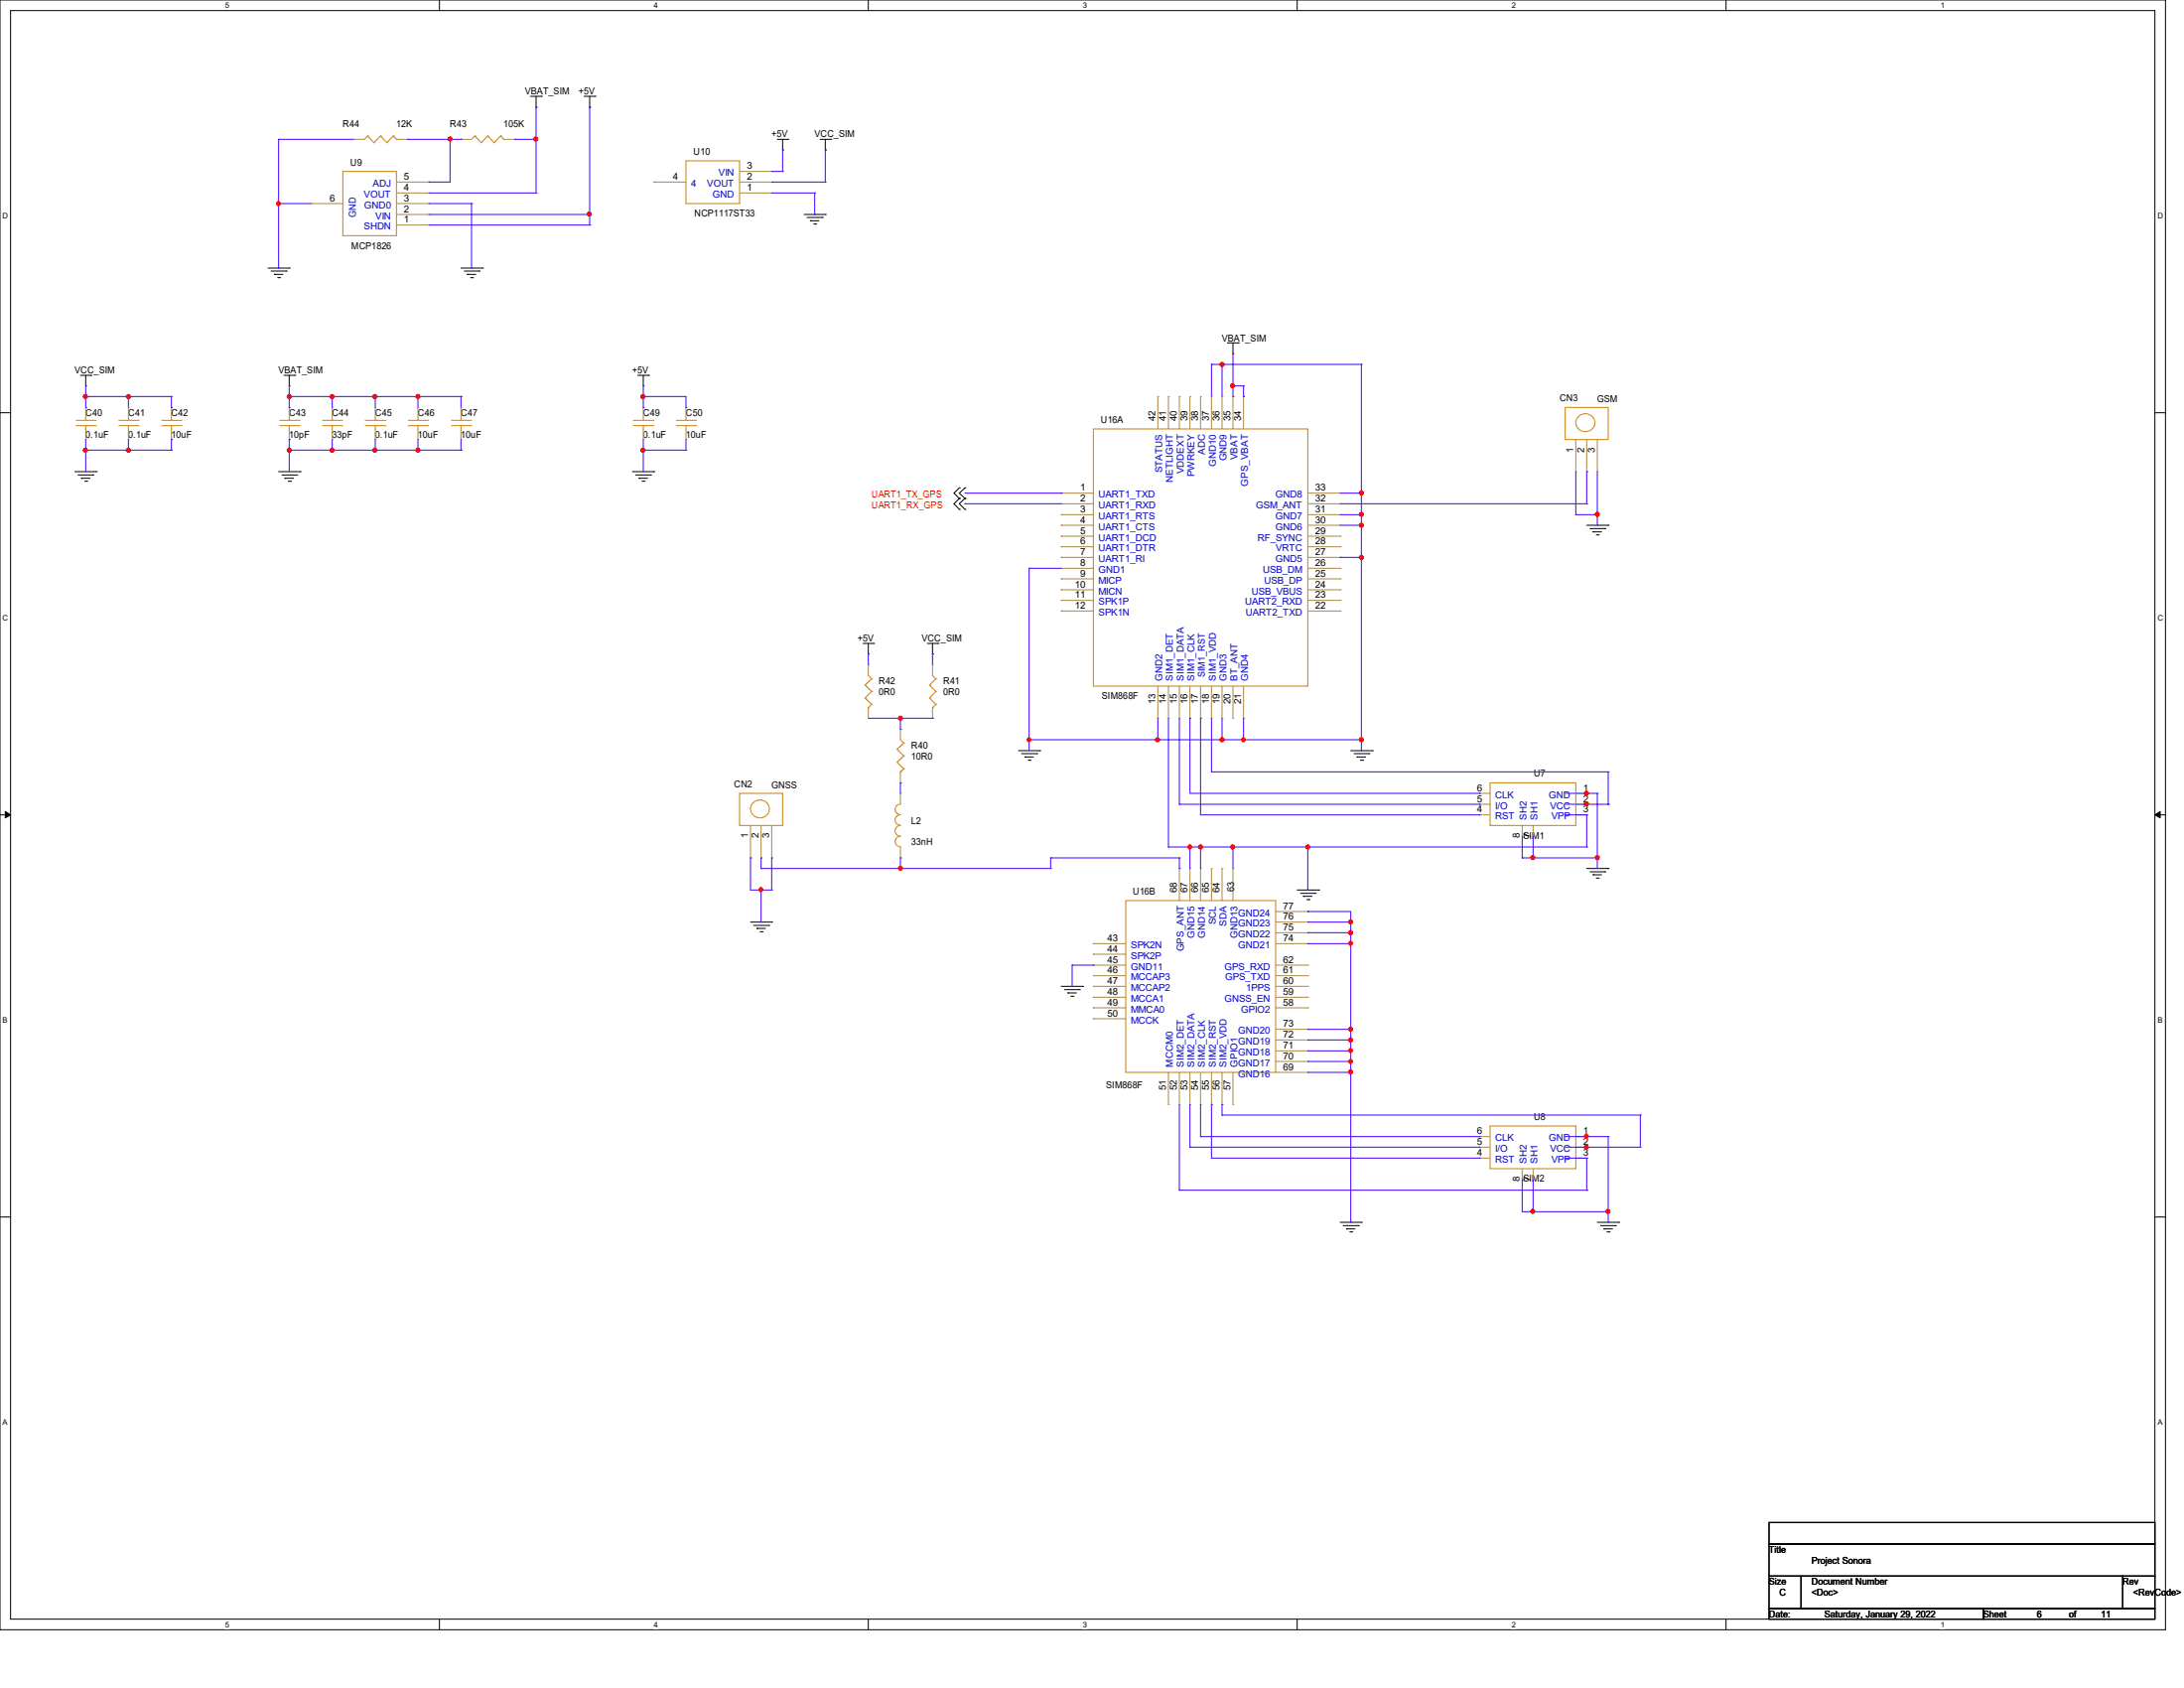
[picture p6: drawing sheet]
<svg xmlns="http://www.w3.org/2000/svg" width="279mm" height="216mm" viewBox="0 0 279 216" stroke-linecap="round" stroke-linejoin="round" font-family="sans-serif">
<path d="M0 0h277v208.4h-277zM1.4 1.4h274.3v205.7h-274.3z" fill="none" stroke="#000" stroke-width=".13"/>
<g fill="#fff">
<path d="M28.8 .1h.5v1.1h-.5z"/>
<path d="M28.8 207.2h.5v1.1h-.5z"/>
</g>
<path d="M56.2 0v1.4M56.2 207.1v1.3" fill="none" stroke="#000" stroke-width=".13"/>
<g fill="#fff">
<path d="M83.7 .1h.5v1.1h-.5z"/>
<path d="M83.7 207.2h.5v1.1h-.5z"/>
</g>
<path d="M111.1 0v1.4M111.1 207.1v1.3" fill="none" stroke="#000" stroke-width=".13"/>
<g fill="#fff">
<path d="M138.5 .1h.6v1.1h-.6z"/>
<path d="M138.5 207.2h.6v1.1h-.6z"/>
</g>
<path d="M165.9 0v1.4M165.9 207.1v1.3" fill="none" stroke="#000" stroke-width=".13"/>
<g fill="#fff">
<path d="M193.4 .1h.5v1.1h-.5z"/>
<path d="M193.4 207.2h.5v1.1h-.5z"/>
</g>
<path d="M220.8 0v1.4M220.8 207.1v1.3" fill="none" stroke="#000" stroke-width=".13"/>
<g fill="#fff">
<path d="M248.2 .1h.6v1.1h-.6z"/>
<path d="M248.2 207.2h.6v1.1h-.6z"/>
<path d="M.3 27.1h.8v1.1h-.8z"/>
<path d="M276 27.1h.7v1.1h-.7z"/>
<path d="M.3 78.5h.8v1.1h-.8z"/>
<path d="M276 78.5h.7v1.1h-.7z"/>
</g>
<path d="M0 52.8h1.4M275.7 52.8h1.3" fill="none" stroke="#000" stroke-width=".13"/>
<g fill="#fff">
<path d="M.3 129.9h.7v1.1h-.7z"/>
<path d="M276 129.9h.6v1.1h-.6z"/>
</g>
<path d="M0 104.2h1.4M275.7 104.2h1.3" fill="none" stroke="#000" stroke-width=".13"/>
<path d="M.7 103.8l.7 .4-.7 .4zM275.7 104.2l.7-.4v.8z" fill="#000" stroke="#000" stroke-width=".13"/>
<g fill="#fff">
<path d="M.3 181.4h.7v1.1h-.7z"/>
<path d="M276 181.4h.6v1.1h-.6z"/>
</g>
<g fill="none" stroke="#000" stroke-width=".13">
<path d="M67.9 12.3h1.4M68.6 13.7h.1M68.6 12.3v1.4M69.3 12.3h.1M74.7 12.3h1.4M75.4 13.7h.1M75.4 12.3v1.4M76.1 12.3h.1M99.4 17.8h1.4M100.1 19.2h.1M100.1 17.8v1.4M100.8 17.8h.1"/>
<path d="M104.9 17.8h1.4M105.6 19.2h.1M105.6 17.8v1.4M106.3 17.8h.1M34.3 34.3h2.7M34.7 34.7h1.9M35.1 35.1h.1M35.1 35.1h1.1M35.5 35.5h.3M35.8 35.5h.1M36.6 34.7h.1M37 34.3h.1"/>
<path d="M59 34.3h2.7M59.4 34.7h1.9M59.8 35.1h.1M59.8 35.1h1.1M60.2 35.5h.3M60.5 35.5h.1M61.3 34.7h.1M61.7 34.3h.1M102.9 27.4h2.7M103.3 27.8h1.9M103.7 28.2h.1M103.7 28.2h1.1"/>
<path d="M104.1 28.7h.3M104.4 28.7h.1M105.2 27.8h.1M105.6 27.4h.1M10.3 48h1.3M11 49.4h.1M11 48v1.4M11.6 48h.1M36.3 48h1.4M37 49.4h.1M37 48v1.4M37.7 48h.1"/>
<path d="M81.6 48h1.4M82.3 49.4h.1M82.3 48v1.4M83 48h.1M157 43.9h1.4M157.7 45.3h.1M157.7 43.9v1.4M158.4 43.9h.1M9.6 60.3h2.7M10 60.7h1.9M10.4 61.2h.1M10.4 61.2h1.1"/>
<path d="M10.8 61.6h.3M11.1 61.6h.1M11.9 60.7h.1M12.3 60.3h.1M35.6 60.3h2.8M36.1 60.7h1.9M36.4 61.2h.1M36.4 61.2h1.1M36.9 61.6h.3M37.2 61.6h.1M38 60.7h.1M38.4 60.3h.1"/>
<path d="M80.9 60.3h2.8M81.3 60.7h1.9M81.7 61.2h.1M81.7 61.2h1.1M82.1 61.6h.3M82.4 61.6h.1M83.2 60.7h.1M83.7 60.3h.1M122.7 62.4h.1M122.7 63.8h.1M122.7 65.2h.1M122.7 62.4l-.7 .7 .7 .7"/>
<path d="M122.7 63.8l-.7 .6 .7 .8M123.4 62.4h.1M123.4 63.8h.1M123.4 65.2h.1M123.4 62.4l-.7 .7 .7 .7M123.4 63.8l-.7 .6 .7 .8M203 67.2h2.7M203.4 67.6h1.9M203.8 68h.1M203.8 68h1.1M204.2 68.4h.3M204.5 68.4h.1"/>
<path d="M205.3 67.6h.1M205.7 67.2h.1M110.4 82.3h1.4M111.1 83.7h.1M111.1 82.3v1.4M111.8 82.3h.1M118.6 82.3h1.4M119.3 83.7h.1M119.3 82.3v1.4M120 82.3h.1M130.3 96h2.7M130.7 96.4h1.9"/>
<path d="M131.1 96.8h.1M131.1 96.8h1.1M131.5 97.2h.3M131.8 97.2h.1M132.6 96.4h.1M133 96h.1M172.8 96h2.8M173.2 96.4h1.9M173.6 96.8h.1M173.6 96.8h1.1M174 97.2h.3M174.3 97.2h.1"/>
<path d="M175.1 96.4h.1M175.6 96h.1M96 117.9h2.7M96.4 118.4h1.9M96.8 118.7h.1M96.8 118.7h1.1M97.2 119.2h.3M97.5 119.2h.1M98.3 118.4h.1M98.7 117.9h.1M165.9 113.8h2.8M166.4 114.3h1.9"/>
<path d="M166.8 114.6h.1M166.8 114.6h1.1M167.2 115.1h.3M167.5 115.1h.1M168.3 114.3h.1M168.7 113.8h.1M203 111.1h2.7M203.4 111.5h1.9M203.8 111.9h.1M203.8 111.9h1.1M204.2 112.3h.3M204.5 112.3h.1"/>
<path d="M205.3 111.5h.1M205.7 111.1h.1M135.8 126.2h2.7M136.2 126.6h1.9M136.6 127h.1M136.6 127h1.1M137 127.4h.3M137.3 127.4h.1M138.1 126.6h.1M138.5 126.2h.1M0 155.7h1.4M171.4 156.3h2.8"/>
<path d="M171.8 156.8h2M172.3 157.2h.1M172.3 157.2h1.1M172.7 157.6h.2M172.9 157.6h.1M173.8 156.8h.1M174.2 156.3h.1M204.3 156.3h2.8M204.8 156.8h1.9M205.2 157.2h.1M205.2 157.2h1.1M205.6 157.6h.3"/>
<path d="M205.9 157.6h.1M206.7 156.8h.1M207.1 156.3h.1M275.7 155.7h1.3M226.3 194.7h49.4v2.8h-49.4zM226.3 197.5h49.4v4.1h-49.4zM226.3 201.6h4.1v4.1h-4.1zM226.3 205.7h27.4v1.4h-27.4zM230.4 201.6h41.2v4.1h-41.2zM253.7 205.7h22v1.4h-22zM271.6 201.6h4.1v4.1h-4.1z"/>
</g>
<g fill="none" stroke="#cc8006" stroke-width=".13">
<path d="M47 17.4h.1M47 17.4l-.4 .4M47 17.4l.8 .8M47.8 18.2h.1M48.7 17.4h.1M48.7 17.4l-.9 .8M48.7 17.4l.8 .8M49.5 18.2h.1M50.3 17.4h.1M50.3 17.4l-.8 .8M50.3 17.4l.4 .4M50.7 17.8h.1"/>
<path d="M60.7 17.4h.1M60.7 17.4l-.4 .4M60.7 17.4l.9 .8M61.6 18.2h.1M62.4 17.4h.1M62.4 17.4l-.8 .8M62.4 17.4l.8 .8M63.2 18.2h.1M64.1 17.4h.1M64.1 17.4l-.9 .8M64.1 17.4l.3 .4M64.4 17.8h.1"/>
<path d="M43.9 21.9h6.8v8.2h-6.8zM87.8 20.6h6.8v5.4h-6.8zM9.7 54.4h2.5M9.7 53.8h2.5M11 53.8h.1M11 54.4h.1M11 53.5v.3M11 54.4v.5M12.2 54.4h.1M12.2 53.8h.1M15.2 54.4h2.5M15.2 53.8h2.5"/>
<path d="M16.4 53.8h.1M16.4 54.4h.1M16.4 53.5v.3M16.4 54.4v.5M17.7 54.4h.1M17.7 53.8h.1M20.7 54.4h2.5M20.7 53.8h2.5M21.9 53.8h.1M21.9 54.4h.1M21.9 53.5v.3M21.9 54.4v.5"/>
<path d="M23.2 54.4h.1M23.2 53.8h.1M35.8 54.4h2.5M35.8 53.8h2.5M37 53.8h.1M37 54.4h.1M37 53.5v.3M37 54.4v.5M38.3 54.4h.1M38.3 53.8h.1M41.3 54.4h2.4M41.3 53.8h2.4"/>
<path d="M42.5 53.8h.1M42.5 54.4h.1M42.5 53.5v.3M42.5 54.4v.5M43.7 54.4h.1M43.7 53.8h.1M46.7 54.4h2.5M46.7 53.8h2.5M48 53.8h.1M48 54.4h.1M48 53.5v.3M48 54.4v.5"/>
<path d="M49.2 54.4h.1M49.2 53.8h.1M52.2 54.4h2.5M52.2 53.8h2.5M53.5 53.8h.1M53.5 54.4h.1M53.5 53.5v.3M53.5 54.4v.5M54.7 54.4h.1M54.7 53.8h.1M57.7 54.4h2.5M57.7 53.8h2.5"/>
<path d="M59 53.8h.1M59 54.4h.1M59 53.5v.3M59 54.4v.5M60.2 54.4h.1M60.2 53.8h.1M81 54.4h2.5M81 53.8h2.5M82.3 53.8h.1M82.3 54.4h.1M82.3 53.5v.3M82.3 54.4v.5"/>
<path d="M83.5 54.4h.1M83.5 53.8h.1M86.5 54.4h2.5M86.5 53.8h2.5M87.8 53.8h.1M87.8 54.4h.1M87.8 53.5v.3M87.8 54.4v.5M89 54.4h.1M89 53.8h.1M139.9 54.9h27.4v32.9h-27.4zM200.2 52.1h5.5v4.1h-5.5z"/>
<path d="M201.8 53.4a1.18 1.18 0 0 1 1.8-.2 1.18 1.18 0 0 1-.1 1.8 1.19 1.19 0 0 1-1.5-.1 1.19 1.19 0 0 1-.2-1.5zM110.7 87.6h.1M110.7 89.3h.1M110.7 87.6l.8 .8M110.7 89.3l.8 .8M111.1 90.5h.1M111.1 86.4l.4 .4M111.5 86.8h.1M111.5 88.4h.1M111.5 90.1h.1M111.5 86.8l-.8 .8M111.5 88.4l-.8 .9"/>
<path d="M111.5 90.1l-.4 .4M114.8 95.8h.1M114.8 97.5h.1M114.8 95.8l.8 .9M114.8 97.5l.8 .8M115.2 98.7h.1M115.2 94.6l.4 .4M115.6 95h.1M115.6 96.7h.1M115.6 98.3h.1M115.6 95l-.8 .8M115.6 96.7l-.8 .8"/>
<path d="M115.6 98.3l-.4 .4M118.9 87.6h.1M118.9 89.3h.1M118.9 87.6l.8 .8M118.9 89.3l.8 .8M119.3 90.5h.1M119.3 86.4l.4 .4M119.7 86.8h.1M119.7 88.4h.1M119.7 90.1h.1M119.7 86.8l-.8 .8M119.7 88.4l-.8 .9"/>
<path d="M119.7 90.1l-.4 .4M94.6 101.5h5.5v4.1h-5.5zM96.2 102.8a1.19 1.19 0 0 1 1.8-.2 1.19 1.19 0 0 1 0 1.8 1.19 1.19 0 0 1-1.8-.3 1.09 1.09 0 0 1 0-1.3zM115.2 102.9a.66 .66 0 0 0-.7 .6 .66 .66 0 0 0 .7 .7M115.2 104.2a.66 .66 0 0 0-.7 .7 .66 .66 0 0 0 .7 .6M115.2 105.6a.68 .68 0 0 0-.7 .7 .68 .68 0 0 0 .7 .6M115.2 107a.66 .66 0 0 0-.7 .6 .66 .66 0 0 0 .7 .7M144 115.2h19.2v22h-19.2zM190.6 100.1h11v5.5h-11zM190.6 144h11v5.5h-11z"/>
</g>
<g fill="none" stroke="#a84" stroke-width=".13">
<path d="M45.3 17.8h.1M45.3 17.8h1.3M50.7 17.8h1.4M52.1 17.8h.1M59 17.8h.1M59 17.8h1.3M64.4 17.8h1.4M65.8 17.8h.1M39.8 26h.1M39.8 26h4.1M50.7 24.7h4.2M50.7 23.3h4.2"/>
<path d="M50.7 28.8h4.2M50.7 27.4h4.2M50.7 26h4.2M54.9 28.8h.1M54.9 27.4h.1M54.9 26h.1M54.9 24.7h.1M54.9 23.3h.1M83.7 23.3h.1M83.7 23.3h4.1M94.6 24.7h4.1M94.6 23.3h4.1"/>
<path d="M94.6 21.9h4.1M98.7 24.7h.1M98.7 23.3h.1M98.7 21.9h.1M11 52.1h.1M11 56.2h.1M11 52.1v1.4M11 54.9v1.3M16.4 52.1h.1M16.4 56.2h.1M16.4 52.1v1.4M16.4 54.9v1.3"/>
<path d="M21.9 52.1h.1M21.9 56.2h.1M21.9 52.1v1.4M21.9 54.9v1.3M37 52.1h.1M37 56.2h.1M37 52.1v1.4M37 54.9v1.3M42.5 52.1h.1M42.5 56.2h.1M42.5 52.1v1.4M42.5 54.9v1.3"/>
<path d="M48 52.1h.1M48 56.2h.1M48 52.1v1.4M48 54.9v1.3M53.5 52.1h.1M53.5 56.2h.1M53.5 52.1v1.4M53.5 54.9v1.3M59 52.1h.1M59 56.2h.1M59 52.1v1.4M59 54.9v1.3"/>
<path d="M82.3 52.1h.1M82.3 56.2h.1M82.3 52.1v1.4M82.3 54.9v1.3M87.8 52.1h.1M87.8 56.2h.1M87.8 52.1v1.4M87.8 54.9v1.3M148.1 50.7h.1M148.1 50.7v4.2M149.5 50.7h.1M149.5 50.7v4.2"/>
<path d="M150.9 50.7h.1M150.9 50.7v4.2M152.2 50.7h.1M152.2 50.7v4.2M153.6 50.7h.1M153.6 50.7v4.2M155 50.7h.1M155 50.7v4.2M156.3 50.7h.1M156.3 50.7v4.2M157.7 50.7h.1M157.7 50.7v4.2"/>
<path d="M159.1 50.7h.1M159.1 50.7v4.2M201.6 56.2v4.1M203 56.2v4.1M204.3 56.2v4.1M135.8 72.7h.1M135.8 75.4h.1M135.8 74h.1M135.8 78.1h.1M135.8 76.8h.1M135.8 67.2h.1M135.8 68.6h.1"/>
<path d="M135.8 69.9h.1M135.8 71.3h.1M135.8 65.8h.1M135.8 64.4h.1M135.8 63.1h.1M135.8 72.7h4.1M135.8 71.3h4.1M135.8 67.2h4.1M135.8 65.8h4.1M135.8 63.1h4.1M135.8 64.4h4.1M135.8 75.4h4.1"/>
<path d="M135.8 74h4.1M135.8 68.6h4.1M135.8 78.1h4.1M135.8 76.8h4.1M135.8 69.9h4.1M167.3 72.7h4.1M167.3 71.3h4.1M167.3 67.2h4.1M167.3 65.8h4.1M167.3 63.1h4.1M167.3 64.4h4.1M167.3 75.4h4.1"/>
<path d="M167.3 74h4.1M167.3 68.6h4.1M167.3 78.1h4.1M167.3 76.8h4.1M167.3 69.9h4.1M171.4 71.3h.1M171.4 67.2h.1M171.4 65.8h.1M171.4 63.1h.1M171.4 64.4h.1M171.4 68.6h.1M171.4 76.8h.1"/>
<path d="M171.4 78.1h.1M171.4 72.7h.1M171.4 74h.1M171.4 75.4h.1M171.4 69.9h.1M201.6 60.3h.1M203 60.3h.1M204.3 60.3h.1M111.1 85h.1M111.1 91.9h.1M111.1 85v1.4M111.1 90.5v1.4"/>
<path d="M115.2 93.3h.1M115.2 93.3v1.3M115.2 98.7v1.4M119.3 85h.1M119.3 91.9h.1M119.3 85v1.4M119.3 90.5v1.4M148.1 91.9h.1M148.1 87.8v4.1M149.5 91.9h.1M149.5 87.8v4.1M150.9 91.9h.1"/>
<path d="M150.9 87.8v4.1M152.2 91.9h.1M152.2 87.8v4.1M153.6 91.9h.1M153.6 87.8v4.1M155 91.9h.1M155 87.8v4.1M156.3 91.9h.1M156.3 87.8v4.1M157.7 91.9h.1M157.7 87.8v4.1M159.1 91.9h.1"/>
<path d="M159.1 87.8v4.1M96 109.7h.1M96 105.6v4.1M97.4 109.7h.1M97.4 105.6v4.1M98.7 109.7h.1M98.7 105.6v4.1M115.2 101.5h.1M115.2 109.7h.1M115.2 100.1h.1M115.2 101.5v1.4M115.2 108.3v1.4"/>
<path d="M150.9 111.1h.1M150.9 111.1v4.1M152.2 111.1h.1M152.2 111.1v4.1M153.6 111.1h.1M153.6 111.1v4.1M155 111.1h.1M155 111.1v4.1M156.3 111.1h.1M156.3 111.1v4.1M157.7 111.1h.1M157.7 111.1v4.1"/>
<path d="M163.2 119.3h4.1M163.2 117.9h4.1M163.2 116.6h4.1M167.3 119.3h.1M167.3 117.9h.1M167.3 116.6h.1M189.3 104.2h.1M189.3 102.9h.1M189.3 101.5h.1M189.3 101.5h1.3M189.3 102.9h1.3M189.3 104.2h1.3"/>
<path d="M194.7 107h.1M194.7 105.6v1.4M196.1 107h.1M196.1 105.6v1.4M201.6 101.5h1.4M201.6 102.9h1.4M201.6 104.2h1.4M203 101.5h.1M203 102.9h.1M203 104.2h.1M139.9 123.4h.1M139.9 127.6h.1"/>
<path d="M139.9 126.2h.1M139.9 124.8h.1M139.9 130.3h.1M139.9 128.9h.1M139.9 120.7h.1M139.9 122h.1M139.9 126.2h4.1M139.9 123.4h4.1M139.9 120.7h4.1M139.9 127.6h4.1M139.9 128.9h4.1M139.9 124.8h4.1"/>
<path d="M139.9 130.3h4.1M139.9 122h4.1M149.5 137.2v4.1M150.9 137.2v4.1M152.2 137.2v4.1M153.6 137.2v4.1M155 137.2v4.1M156.3 137.2v4.1M157.7 137.2v4.1M163.2 126.2h4.1M163.2 123.4h4.1M163.2 137.2h4.1"/>
<path d="M163.2 135.8h4.1M163.2 134.4h4.1M163.2 133h4.1M163.2 131.7h4.1M163.2 120.7h4.1M163.2 127.6h4.1M163.2 128.9h4.1M163.2 124.8h4.1M167.3 126.2h.1M167.3 137.2h.1M167.3 135.8h.1M167.3 134.4h.1"/>
<path d="M167.3 133h.1M167.3 131.7h.1M167.3 120.7h.1M167.3 127.6h.1M167.3 128.9h.1M167.3 123.4h.1M167.3 124.8h.1M149.5 141.3h.1M150.9 141.3h.1M152.2 141.3h.1M153.6 141.3h.1M155 141.3h.1"/>
<path d="M156.3 141.3h.1M157.7 141.3h.1M189.3 148.1h.1M189.3 146.7h.1M189.3 145.4h.1M189.3 145.4h1.3M189.3 146.7h1.3M189.3 148.1h1.3M194.7 150.9h.1M194.7 149.5v1.4M196.1 150.9h.1M196.1 149.5v1.4"/>
<path d="M201.6 145.4h1.4M201.6 146.7h1.4M201.6 148.1h1.4M203 145.4h.1M203 146.7h.1M203 148.1h.1"/>
</g>
<g fill="none" stroke="#4200ff" stroke-width=".13">
<path d="M35.6 17.8h.1M35.6 17.8h9.7M35.6 17.8v16.5M52.1 17.8h6.9M57.6 17.8h.1M57.6 17.8v5.5h-2.7M59 17.8h.1M65.8 17.8h2.8M68.6 17.8h.1M68.6 13.7h.1M68.6 13.7v11M75.4 13.7h.1"/>
<path d="M75.4 13.7v15.1M100.1 19.2h.1M100.1 19.2v2.7M105.6 19.2h.1M105.6 19.2v4.1M35.6 26h.1M35.6 34.3h.1M35.6 26h4.2M54.9 23.3h.1M54.9 24.7h13.7M54.9 26h5.4M54.9 27.4h20.5"/>
<path d="M54.9 28.8h20.5M60.3 26h.1M60.3 34.3h.1M60.3 26v8.3M68.6 24.7h.1M75.4 27.4h.1M75.4 28.8h.1M98.7 24.7h5.5M98.7 23.3h6.9M98.7 21.9h1.4M100.1 21.9h.1M104.2 24.7h.1"/>
<path d="M104.2 27.4h.1M104.2 24.7v2.7M105.6 23.3h.1M11 50.7h.1M11 52.1h.1M11 57.6h.1M11 49.4v2.7M11 56.2v4.1M11 50.7h10.9M11 57.6h10.9M16.4 50.7h.1M16.4 57.6h.1"/>
<path d="M16.4 50.7v1.4M16.4 56.2v1.4M21.9 52.1h.1M21.9 50.7h.1M21.9 56.2h.1M21.9 57.6h.1M21.9 50.7v1.4M21.9 56.2v1.4M37 50.7h.1M37 52.1h.1M37 56.2h.1M37 57.6h.1"/>
<path d="M37 50.7h22M37 57.6h22M37 49.4v2.7M37 56.2v4.1M42.5 50.7h.1M42.5 57.6h.1M42.5 50.7v1.4M42.5 56.2v1.4M48 57.6h.1M48 50.7h.1M48 50.7v1.4M48 56.2v1.4"/>
<path d="M53.5 57.6h.1M53.5 50.7h.1M53.5 50.7v1.4M53.5 56.2v1.4M59 57.6h.1M59 50.7h.1M59 50.7v1.4M59 56.2v1.4M82.3 50.7h.1M82.3 52.1h.1M82.3 57.6h.1M82.3 50.7h5.5v1.4"/>
<path d="M82.3 57.6h5.5M82.3 49.4v2.7M82.3 56.2v4.1M87.8 52.1h.1M87.8 57.6h.1M87.8 56.2v1.4M155 46.6h.1M155 46.6v4.1M155 46.6h19.2M156.3 46.6h.1M156.3 46.6v4.1M157.7 49.4h.1"/>
<path d="M157.7 50.7h.1M157.7 45.3v5.4M157.7 49.4h1.4M159.1 49.4h.1M159.1 50.7h.1M159.1 49.4v1.3M174.2 46.6h.1M174.2 46.6v49.4M123.4 64.4h.1M123.4 64.4h12.4M123.4 63.1h12.4M131.7 72.7h.1"/>
<path d="M131.7 72.7v23.3M131.7 72.7h4.1M135.8 63.1h.1M171.4 71.3h.1M171.4 64.4h31.6M171.4 65.8h2.8M171.4 71.3h2.8M171.4 67.2h2.8M171.4 63.1h2.8M174.2 71.3h.1M174.2 67.2h.1M174.2 65.8h.1"/>
<path d="M174.2 63.1h.1M201.6 65.8h.1M201.6 60.3v5.5M201.6 65.8h2.7M203 64.4h.1M203 60.3h.1M203 60.3v4.1M204.3 65.8h.1M204.3 67.2h.1M204.3 60.3v6.9M111.1 83.7h.1M111.1 91.9h8.2"/>
<path d="M111.1 83.7v1.3M115.2 91.9h.1M115.2 93.3h.1M115.2 91.9v1.4M119.3 91.9h.1M119.3 83.7h.1M119.3 83.7v1.3M131.7 94.6h.1M131.7 94.6h42.5M148.1 94.6h.1M148.1 91.9v2.7M149.5 91.9v16.4"/>
<path d="M150.9 91.9v11M152.2 91.9h.1M152.2 91.9v9.6h37.1M153.6 91.9h.1M153.6 91.9v12.3h35.7M155 98.7h.1M155 91.9v6.8M155 98.7h50.7M156.3 94.6h.1M156.3 91.9v2.7M159.1 94.6h.1M159.1 91.9v2.7"/>
<path d="M174.2 96h.1M174.2 94.6h.1M205.7 98.7h.1M205.7 98.7v4.2M96 109.7h.1M96 109.7v4.1h2.7M97.4 113.8h.1M97.4 111.1h.1M97.4 109.7h.1M97.4 109.7v1.4M97.4 113.8v4.1M97.4 111.1h37"/>
<path d="M98.7 109.7h.1M98.7 113.8h.1M98.7 109.7v4.1M115.2 100.1h.1M115.2 109.7h.1M115.2 100.1v1.4M115.2 109.7v1.4M134.4 111.1h.1M134.4 109.7h.1M134.4 109.7v1.4M134.4 109.7h16.5M149.5 108.3h.1"/>
<path d="M149.5 108.3h53.5M150.9 102.9h.1M150.9 109.7h.1M150.9 111.1h.1M150.9 102.9h38.4M150.9 109.7v1.4M152.2 108.3h.1M152.2 108.3v2.8M153.6 108.3h.1M153.6 108.3v2.8M157.7 108.3h.1M157.7 108.3v2.8"/>
<path d="M167.3 113.8h.1M167.3 108.3h.1M167.3 116.6h.1M167.3 108.3v5.5M167.3 116.6h5.5v39.7M167.3 117.9h5.5M167.3 119.3h5.5M172.8 117.9h.1M172.8 119.3h.1M189.3 101.5h.1M189.3 102.9h.1M189.3 104.2h.1"/>
<path d="M194.7 109.7h.1M194.7 109.7h9.6M194.7 107v2.7M196.1 109.7h.1M196.1 107v2.7M200.2 104.2h.1M200.2 101.5h4.1M200.2 102.9h5.5M200.2 104.2h2.8M203 102.9h.1M203 101.5h.1M203 104.2h.1"/>
<path d="M203 108.3h.1M203 104.2v4.1M204.3 109.7h.1M204.3 101.5h.1M204.3 111.1h.1M204.3 101.5v9.6M205.7 102.9h.1M137.2 123.4h.1M137.2 123.4v2.8M137.2 123.4h2.7M139.9 123.4h.1M167.3 137.2h5.5"/>
<path d="M167.3 135.8h5.5M167.3 134.4h5.5M167.3 120.7h5.5M167.3 131.7h5.5M167.3 133h5.5M172.8 137.2h.1M172.8 135.8h.1M172.8 134.4h.1M172.8 120.7h.1M172.8 131.7h.1M172.8 133h.1M150.9 152.2h.1"/>
<path d="M150.9 141.3v10.9M150.9 152.2h52.1M152.2 146.7h.1M152.2 141.3v5.4M152.2 146.7h37.1M153.6 145.4h.1M153.6 141.3v4.1M153.6 145.4h35.7M155 141.3h.1M155 141.3v6.8h34.3M156.3 142.6h.1M156.3 141.3h.1"/>
<path d="M156.3 141.3v1.3M156.3 142.6h53.5M172.8 156.3h.1M189.3 146.7h.1M189.3 145.4h.1M189.3 148.1h.1M194.7 150.9h.1M194.7 150.9v4.1h11M196.1 155h.1M196.1 150.9v4.1M200.2 146.7h9.6M200.2 145.4h5.5"/>
<path d="M200.2 148.1h2.8M203 152.2h.1M203 148.1h.1M203 145.4h.1M203 146.7h.1M203 148.1v4.1M205.7 155h.1M205.7 145.4h.1M205.7 156.3h.1M205.7 145.4v10.9M209.8 142.6h.1M209.8 146.7h.1"/>
<path d="M209.8 142.6v4.1"/>
</g>
<g fill="#f00" stroke="#f00" stroke-width=".13">
<circle cx="153.6" cy="108.3" r=".25"/>
<circle cx="157.7" cy="108.3" r=".25"/>
<circle cx="97.3" cy="113.8" r=".24"/>
<circle cx="115.2" cy="111.1" r=".25"/>
<circle cx="204.3" cy="65.8" r=".25"/>
<circle cx="115.2" cy="91.9" r=".25"/>
<circle cx="68.5" cy="17.8" r=".25"/>
<circle cx="57.6" cy="17.8" r=".25"/>
<circle cx="35.6" cy="26" r=".24"/>
<circle cx="75.4" cy="27.4" r=".25"/>
<circle cx="157.7" cy="49.3" r=".25"/>
<circle cx="131.6" cy="94.6" r=".24"/>
<circle cx="148.1" cy="94.6" r=".25"/>
<circle cx="174.2" cy="94.6" r=".25"/>
<circle cx="174.2" cy="71.3" r=".25"/>
<circle cx="174.2" cy="65.8" r=".25"/>
<circle cx="174.2" cy="67.2" r=".25"/>
<circle cx="156.3" cy="94.6" r=".25"/>
<circle cx="159.1" cy="94.6" r=".24"/>
<circle cx="156.3" cy="46.6" r=".25"/>
<circle cx="174.2" cy="63.1" r=".25"/>
<circle cx="10.9" cy="50.7" r=".25"/>
<circle cx="16.4" cy="50.7" r=".25"/>
<circle cx="16.4" cy="57.6" r=".25"/>
<circle cx="37" cy="50.7" r=".25"/>
<circle cx="42.5" cy="50.7" r=".24"/>
<circle cx="42.5" cy="57.6" r=".24"/>
<circle cx="48" cy="57.6" r=".25"/>
<circle cx="53.5" cy="57.6" r=".25"/>
<circle cx="48" cy="50.7" r=".25"/>
<circle cx="53.5" cy="50.7" r=".25"/>
<circle cx="82.3" cy="50.7" r=".25"/>
<circle cx="82.3" cy="57.6" r=".25"/>
<circle cx="37" cy="57.6" r=".25"/>
<circle cx="10.9" cy="57.6" r=".25"/>
<circle cx="202.9" cy="101.5" r=".25"/>
<circle cx="204.3" cy="109.7" r=".25"/>
<circle cx="152.2" cy="108.3" r=".24"/>
<circle cx="202.9" cy="145.4" r=".25"/>
<circle cx="205.7" cy="154.9" r=".25"/>
<circle cx="172.8" cy="137.1" r=".24"/>
<circle cx="172.8" cy="135.8" r=".24"/>
<circle cx="172.8" cy="134.4" r=".24"/>
<circle cx="172.8" cy="117.9" r=".24"/>
<circle cx="172.8" cy="119.3" r=".24"/>
<circle cx="172.8" cy="120.6" r=".24"/>
<circle cx="172.8" cy="131.6" r=".24"/>
<circle cx="172.8" cy="133" r=".24"/>
<circle cx="202.9" cy="146.7" r=".25"/>
<circle cx="202.9" cy="102.8" r=".25"/>
<circle cx="167.3" cy="108.3" r=".25"/>
<circle cx="196.1" cy="109.7" r=".25"/>
<circle cx="196.1" cy="154.9" r=".25"/>
</g>
<g font-size="1.2">
<text x="43.9" y="16.2">R44</text>
<text x="50.7" y="16.2">12K</text>
<text x="57.6" y="16.2">R43</text>
<text x="64.4" y="16.2">105K</text>
<text x="67.2" y="12.1">VBAT_SIM</text>
<text x="74" y="12.1">+5V</text>
<text x="98.7" y="17.6">+5V</text>
<text x="104.2" y="17.6">VCC_SIM</text>
<text x="44.8" y="21.2">U9</text>
<text x="51.7" y="23">5</text>
<text x="86.1" y="23">4</text>
<text x="88.7" y="19.8">U10</text>
<text x="95.6" y="23">2</text>
<text x="95.6" y="21.6">3</text>
<text x="42.2" y="25.7">6</text>
<text x="51.7" y="28.5">1</text>
<text x="51.7" y="27.1">2</text>
<text x="51.7" y="25.7">3</text>
<text x="51.7" y="24.4">4</text>
<text x="88.9" y="27.7">NCP1117ST33</text>
<text x="95.6" y="24.4">1</text>
<text x="45" y="31.8">MCP1826</text>
<text x="9.6" y="47.8">VCC_SIM</text>
<text x="35.6" y="47.8">VBAT_SIM</text>
<text x="80.9" y="47.8">+5V</text>
<text x="156.3" y="43.6">VBAT_SIM</text>
<text x="11" y="53.3">C40</text>
<text x="16.4" y="53.3">C41</text>
<text x="21.9" y="53.3">C42</text>
<text x="37" y="53.3">C43</text>
<text x="42.5" y="53.3">C44</text>
<text x="48" y="53.3">C45</text>
<text x="53.5" y="53.3">C46</text>
<text x="59" y="53.3">C47</text>
<text x="82.3" y="53.3">C49</text>
<text x="87.8" y="53.3">C50</text>
<text x="147.8" y="53.9" transform="rotate(-90 147.8 53.9)">42</text>
<text x="149.2" y="53.9" transform="rotate(-90 149.2 53.9)">41</text>
<text x="150.6" y="53.9" transform="rotate(-90 150.6 53.9)">40</text>
<text x="151.9" y="53.9" transform="rotate(-90 151.9 53.9)">39</text>
<text x="153.3" y="53.9" transform="rotate(-90 153.3 53.9)">38</text>
<text x="154.7" y="53.9" transform="rotate(-90 154.7 53.9)">37</text>
<text x="156" y="53.9" transform="rotate(-90 156 53.9)">36</text>
<text x="157.4" y="53.9" transform="rotate(-90 157.4 53.9)">35</text>
<text x="158.8" y="53.9" transform="rotate(-90 158.8 53.9)">34</text>
<text x="199.6" y="51.3">CN3</text>
<text x="204.3" y="51.5">GSM</text>
<text x="11" y="56">0.1uF</text>
<text x="16.4" y="56">0.1uF</text>
<text x="21.9" y="56">10uF</text>
<text x="37" y="56">10pF</text>
<text x="42.5" y="56">33pF</text>
<text x="48" y="56">0.1uF</text>
<text x="53.5" y="56">10uF</text>
<text x="59" y="56">10uF</text>
<text x="82.3" y="56">0.1uF</text>
<text x="87.8" y="56">10uF</text>
<text x="140.8" y="54.1">U16A</text>
<text x="201.3" y="57.9" transform="rotate(-90 201.3 57.9)">1</text>
<text x="202.7" y="57.9" transform="rotate(-90 202.7 57.9)">2</text>
<text x="204" y="57.9" transform="rotate(-90 204 57.9)">3</text>
<text x="138.2" y="65.5">3</text>
<text x="138.2" y="64.1">2</text>
<text x="138.2" y="62.8">1</text>
<text x="168.3" y="65.5">31</text>
<text x="168.3" y="62.8">33</text>
<text x="168.3" y="64.1">32</text>
<text x="138.2" y="66.9">4</text>
<text x="138.2" y="68.3">5</text>
<text x="138.2" y="69.6">6</text>
<text x="138.2" y="71">7</text>
<text x="168.3" y="71">27</text>
<text x="168.3" y="66.9">30</text>
<text x="168.3" y="68.3">29</text>
<text x="168.3" y="69.6">28</text>
<text x="137.5" y="75.1">10</text>
<text x="137.5" y="77.9">12</text>
<text x="137.5" y="76.5">11</text>
<text x="138.2" y="72.4">8</text>
<text x="138.2" y="73.7">9</text>
<text x="168.3" y="76.5">23</text>
<text x="168.3" y="77.9">22</text>
<text x="168.3" y="72.4">26</text>
<text x="168.3" y="73.7">25</text>
<text x="168.3" y="75.1">24</text>
<text x="109.7" y="82">+5V</text>
<text x="117.9" y="82">VCC_SIM</text>
<text x="112.4" y="87.5">R42</text>
<text x="112.4" y="88.9">0R0</text>
<text x="120.7" y="87.5">R41</text>
<text x="120.7" y="88.9">0R0</text>
<text x="141" y="89.4">SIM868F</text>
<text x="116.6" y="95.8">R40</text>
<text x="147.8" y="90.1" transform="rotate(-90 147.8 90.1)">13</text>
<text x="149.2" y="90.1" transform="rotate(-90 149.2 90.1)">14</text>
<text x="150.6" y="90.1" transform="rotate(-90 150.6 90.1)">15</text>
<text x="151.9" y="90.1" transform="rotate(-90 151.9 90.1)">16</text>
<text x="153.3" y="90.1" transform="rotate(-90 153.3 90.1)">17</text>
<text x="154.7" y="90.1" transform="rotate(-90 154.7 90.1)">18</text>
<text x="156" y="90.1" transform="rotate(-90 156 90.1)">19</text>
<text x="157.4" y="90.1" transform="rotate(-90 157.4 90.1)">20</text>
<text x="158.8" y="90.1" transform="rotate(-90 158.8 90.1)">21</text>
<text x="93.9" y="100.7">CN2</text>
<text x="98.7" y="100.8">GNSS</text>
<text x="116.6" y="97.2">10R0</text>
<text x="189" y="101.2">6</text>
<text x="196.3" y="99.3">U7</text>
<text x="202.6" y="101.2">1</text>
<text x="95.7" y="107.2" transform="rotate(-90 95.7 107.2)">1</text>
<text x="97.1" y="107.2" transform="rotate(-90 97.1 107.2)">2</text>
<text x="98.4" y="107.2" transform="rotate(-90 98.4 107.2)">3</text>
<text x="116.6" y="105.4">L2</text>
<text x="189" y="103.9">4</text>
<text x="189" y="102.6">5</text>
<text x="194.4" y="107.2" transform="rotate(-90 194.4 107.2)">8</text>
<text x="194.9" y="107.3">SIM1</text>
<text x="195.8" y="107.2" transform="rotate(-90 195.8 107.2)">7</text>
<text x="202.6" y="102.6">2</text>
<text x="202.6" y="103.9">3</text>
<text x="116.6" y="108.1">33nH</text>
<text x="144.9" y="114.4">U16B</text>
<text x="150.6" y="114.2" transform="rotate(-90 150.6 114.2)">68</text>
<text x="151.9" y="114.2" transform="rotate(-90 151.9 114.2)">67</text>
<text x="153.3" y="114.2" transform="rotate(-90 153.3 114.2)">66</text>
<text x="154.7" y="114.2" transform="rotate(-90 154.7 114.2)">65</text>
<text x="156" y="114.2" transform="rotate(-90 156 114.2)">64</text>
<text x="157.9" y="114.1" transform="rotate(-90 157.9 114.1)">63</text>
<text x="164.2" y="119">75</text>
<text x="164.2" y="117.6">76</text>
<text x="164.2" y="116.3">77</text>
<text x="141.7" y="123.1">45</text>
<text x="141.7" y="125.9">47</text>
<text x="141.7" y="124.5">46</text>
<text x="141.7" y="120.4">43</text>
<text x="141.7" y="121.7">44</text>
<text x="164.2" y="125.9">60</text>
<text x="164.2" y="120.4">74</text>
<text x="164.2" y="123.1">62</text>
<text x="164.2" y="124.5">61</text>
<text x="141.7" y="127.3">48</text>
<text x="141.7" y="130">50</text>
<text x="141.7" y="128.6">49</text>
<text x="164.2" y="131.4">73</text>
<text x="164.2" y="127.3">59</text>
<text x="164.2" y="128.6">58</text>
<text x="164.2" y="136.9">69</text>
<text x="164.2" y="135.5">70</text>
<text x="164.2" y="134.1">71</text>
<text x="164.2" y="132.7">72</text>
<text x="141.5" y="139.2">SIM868F</text>
<text x="149.2" y="139.5" transform="rotate(-90 149.2 139.5)">51</text>
<text x="150.6" y="139.5" transform="rotate(-90 150.6 139.5)">52</text>
<text x="151.9" y="139.5" transform="rotate(-90 151.9 139.5)">53</text>
<text x="153.3" y="139.5" transform="rotate(-90 153.3 139.5)">54</text>
<text x="154.7" y="139.5" transform="rotate(-90 154.7 139.5)">55</text>
<text x="156" y="139.5" transform="rotate(-90 156 139.5)">56</text>
<text x="157.4" y="139.5" transform="rotate(-90 157.4 139.5)">57</text>
<text x="196.3" y="143.2">U8</text>
<text x="189" y="147.8">4</text>
<text x="189" y="146.4">5</text>
<text x="189" y="145.1">6</text>
<text x="202.6" y="145.1">1</text>
<text x="202.6" y="146.4">2</text>
<text x="202.6" y="147.8">3</text>
<text x="194.4" y="151.1" transform="rotate(-90 194.4 151.1)">8</text>
<text x="194.9" y="151.2">SIM2</text>
<text x="195.8" y="151.1" transform="rotate(-90 195.8 151.1)">7</text>
<text x="226.3" y="198.6">Title</text>
<text x="226.3" y="202.7">Size</text>
<text x="231.8" y="200">Project Sonora</text>
<text x="231.8" y="202.7">Document Number</text>
<text x="271.6" y="202.7">Rev</text>
<text x="226.3" y="206.9">Date:</text>
<text x="227.7" y="204.1">C</text>
<text x="231.8" y="204.1">&lt;Doc&gt;</text>
<text x="233.4" y="206.9">Saturday, January 29, 2022</text>
<text x="253.7" y="206.9">Sheet</text>
<text x="260.6" y="206.9">6</text>
<text x="264.7" y="206.9">of</text>
<text x="268.8" y="206.9">11</text>
<text x="272.9" y="204.1">&lt;RevCode&gt;</text>
</g>
<g font-size="1.2" fill="#00c">
<text x="47.7" y="23.9">ADJ</text>
<text x="88.4" y="23.9">4</text>
<text x="90.5" y="23.9">VOUT</text>
<text x="91.9" y="22.5">VIN</text>
<text x="45.6" y="27.8" transform="rotate(-90 45.6 27.8)">GND</text>
<text x="46.6" y="29.4">SHDN</text>
<text x="46.6" y="25.3">VOUT</text>
<text x="46.6" y="26.6">GND0</text>
<text x="48" y="28">VIN</text>
<text x="91.2" y="25.3">GND</text>
<text x="154.2" y="58.2" transform="rotate(-90 154.2 58.2)">ADC</text>
<text x="155.6" y="59.6" transform="rotate(-90 155.6 59.6)">GND10</text>
<text x="156.9" y="59" transform="rotate(-90 156.9 59)">GND9</text>
<text x="158.3" y="58.8" transform="rotate(-90 158.3 58.8)">VBAT</text>
<text x="140.5" y="65">UART1_RXD</text>
<text x="140.5" y="63.7">UART1_TXD</text>
<text x="148.7" y="60.5" transform="rotate(-90 148.7 60.5)">STATUS</text>
<text x="150.1" y="61.7" transform="rotate(-90 150.1 61.7)">NETLIGHT</text>
<text x="151.5" y="60.6" transform="rotate(-90 151.5 60.6)">VDDEXT</text>
<text x="152.8" y="61" transform="rotate(-90 152.8 61)">PWRKEY</text>
<text x="159.7" y="62.2" transform="rotate(-90 159.7 62.2)">GPS_VBAT</text>
<text x="160.7" y="65">GSM_ANT</text>
<text x="163.2" y="63.7">GND8</text>
<text x="140.5" y="67.8">UART1_CTS</text>
<text x="140.5" y="69.2">UART1_DCD</text>
<text x="140.5" y="70.5">UART1_DTR</text>
<text x="140.5" y="71.9">UART1_RI</text>
<text x="140.5" y="66.4">UART1_RTS</text>
<text x="160.9" y="69.2">RF_SYNC</text>
<text x="163.2" y="71.9">GND5</text>
<text x="163.2" y="67.8">GND6</text>
<text x="163.2" y="66.4">GND7</text>
<text x="163.2" y="70.5">VRTC</text>
<text x="140.5" y="73.3">GND1</text>
<text x="140.5" y="76">MICN</text>
<text x="140.5" y="74.6">MICP</text>
<text x="140.5" y="77.4">SPK1P</text>
<text x="159.3" y="77.4">UART2_RXD</text>
<text x="160.1" y="76">USB_VBUS</text>
<text x="161.6" y="73.3">USB_DM</text>
<text x="161.7" y="74.6">USB_DP</text>
<text x="140.5" y="78.7">SPK1N</text>
<text x="159.4" y="78.7">UART2_TXD</text>
<text x="148.7" y="87.1" transform="rotate(-90 148.7 87.1)">GND2</text>
<text x="150.1" y="87.1" transform="rotate(-90 150.1 87.1)">SIM1_DET</text>
<text x="151.5" y="87.1" transform="rotate(-90 151.5 87.1)">SIM1_DATA</text>
<text x="152.8" y="87.1" transform="rotate(-90 152.8 87.1)">SIM1_CLK</text>
<text x="154.2" y="86.7" transform="rotate(-90 154.2 86.7)">SIM1_RST</text>
<text x="155.6" y="87.1" transform="rotate(-90 155.6 87.1)">SIM1_VDD</text>
<text x="156.9" y="87.1" transform="rotate(-90 156.9 87.1)">GND3</text>
<text x="158.3" y="87.1" transform="rotate(-90 158.3 87.1)">BT_ANT</text>
<text x="159.7" y="87.1" transform="rotate(-90 159.7 87.1)">GND4</text>
<text x="191.3" y="104.8">RST</text>
<text x="191.3" y="103.5">I/O</text>
<text x="191.3" y="102.1">CLK</text>
<text x="195.3" y="104.9" transform="rotate(-90 195.3 104.9)">SH2</text>
<text x="196.7" y="104.9" transform="rotate(-90 196.7 104.9)">SH1</text>
<text x="198.2" y="102.1">GND</text>
<text x="198.3" y="103.5">VCC</text>
<text x="198.5" y="104.8">VPP</text>
<text x="152.8" y="120" transform="rotate(-90 152.8 120)">GND15</text>
<text x="154.2" y="120" transform="rotate(-90 154.2 120)">GND14</text>
<text x="155.6" y="118.3" transform="rotate(-90 155.6 118.3)">SCL</text>
<text x="156.9" y="118.4" transform="rotate(-90 156.9 118.4)">SDA</text>
<text x="158.3" y="120" transform="rotate(-90 158.3 120)">GND13</text>
<text x="158.4" y="119.9">GND22</text>
<text x="158.4" y="118.5">GND23</text>
<text x="158.4" y="117.2">GND24</text>
<text x="144.7" y="124">GND11</text>
<text x="144.7" y="125.4">MCCAP3</text>
<text x="144.7" y="121.3">SPK2N</text>
<text x="144.7" y="122.6">SPK2P</text>
<text x="151.5" y="121.7" transform="rotate(-90 151.5 121.7)">GPS_ANT</text>
<text x="156.7" y="124">GPS_RXD</text>
<text x="156.8" y="125.4">GPS_TXD</text>
<text x="158.4" y="121.3">GND21</text>
<text x="144.7" y="128.1">MCCA1</text>
<text x="144.7" y="126.7">MCCAP2</text>
<text x="144.7" y="130.9">MCCK</text>
<text x="144.7" y="129.5">MMCA0</text>
<text x="156.7" y="128.1">GNSS_EN</text>
<text x="158.8" y="129.5">GPIO2</text>
<text x="159.4" y="126.7">1PPS</text>
<text x="150.1" y="136.5" transform="rotate(-90 150.1 136.5)">MCCM0</text>
<text x="151.5" y="136.5" transform="rotate(-90 151.5 136.5)">SIM2_DET</text>
<text x="152.8" y="136.5" transform="rotate(-90 152.8 136.5)">SIM2_DATA</text>
<text x="154.2" y="136.5" transform="rotate(-90 154.2 136.5)">SIM2_CLK</text>
<text x="155.6" y="136.5" transform="rotate(-90 155.6 136.5)">SIM2_RST</text>
<text x="156.9" y="136.5" transform="rotate(-90 156.9 136.5)">SIM2_VDD</text>
<text x="158.3" y="136.5" transform="rotate(-90 158.3 136.5)">GPIO1</text>
<text x="158.4" y="137.8">GND16</text>
<text x="158.4" y="136.4">GND17</text>
<text x="158.4" y="135">GND18</text>
<text x="158.4" y="133.6">GND19</text>
<text x="158.4" y="132.2">GND20</text>
<text x="191.3" y="148.7">RST</text>
<text x="191.3" y="147.3">I/O</text>
<text x="191.3" y="146">CLK</text>
<text x="195.3" y="148.8" transform="rotate(-90 195.3 148.8)">SH2</text>
<text x="196.7" y="148.8" transform="rotate(-90 196.7 148.8)">SH1</text>
<text x="198.2" y="146">GND</text>
<text x="198.3" y="147.3">VCC</text>
<text x="198.5" y="148.7">VPP</text>
</g>
<g font-size="1.2" fill="#f00">
<text x="111.5" y="63.7">UART1_TX_GPS</text>
<text x="111.5" y="65">UART1_RX_GPS</text>
</g>
<g font-size="1">
<text x="28.8" y="1">5</text>
<text x="83.7" y="1">4</text>
<text x="138.5" y="1">3</text>
<text x="193.4" y="1">2</text>
<text x="248.2" y="1">1</text>
<text x=".3" y="27.9">D</text>
<text x="276" y="27.9">D</text>
<text x=".3" y="79.4">C</text>
<text x="276" y="79.4">C</text>
<text x=".3" y="130.8">B</text>
<text x="276" y="130.8">B</text>
<text x=".3" y="182.2">A</text>
<text x="276" y="182.2">A</text>
<text x="28.8" y="208.1">5</text>
<text x="83.7" y="208.1">4</text>
<text x="138.5" y="208.1">3</text>
<text x="193.4" y="208.1">2</text>
<text x="248.2" y="208.1">1</text>
</g>
</svg>
